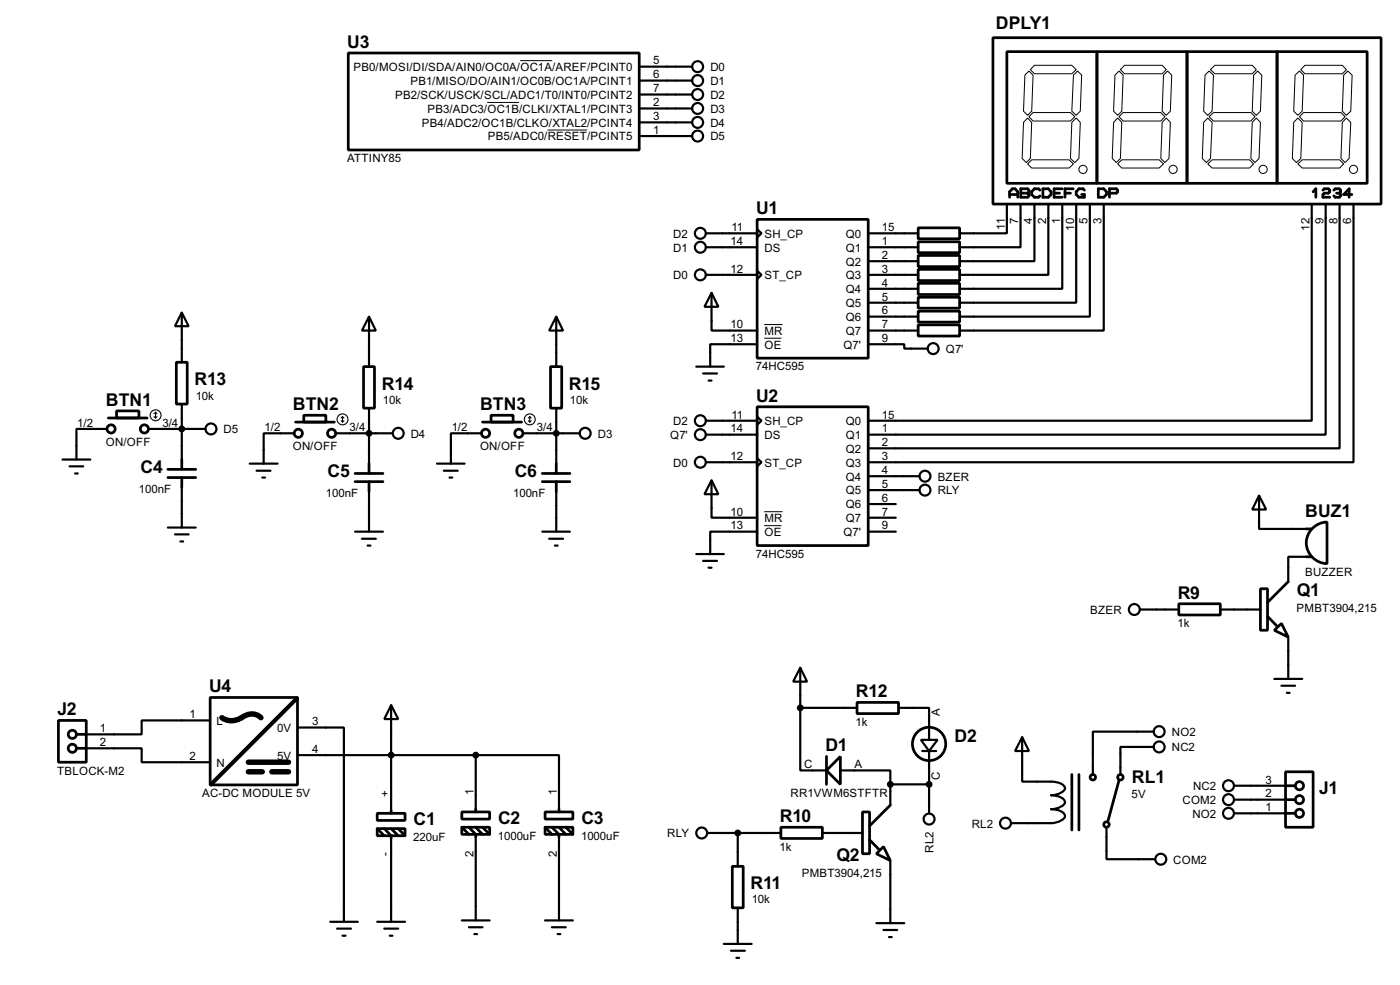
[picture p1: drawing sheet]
<svg xmlns="http://www.w3.org/2000/svg" width="256mm" height="180mm" viewBox="0 0 256 180" stroke-linecap="round" stroke-linejoin="round" font-family="sans-serif">
<g fill="none" stroke="#000" stroke-width=".4">
<path d="M117.1 19.9h9.7M117.1 17.3h9.7M117.1 14.8h9.7M117.1 12.2h9.7M117.1 24.9h9.7M117.1 22.4h9.7M184.5 37.4v5.3h-8.7M187 37.4v7.9h-11.2M189.5 37.4v10.4h-13.7M192.1 37.4v12.9h-16.3M194.6 37.4v15.5h-18.8M197.2 37.4v18h-21.4"/>
<path d="M199.7 37.4v20.6h-23.9M202.2 37.4v23.1h-26.4M240.3 37.4v39.6h-81.2M242.9 37.4v42.2h-83.8M245.4 37.4v44.7h-86.3M248 37.4v47.2h-88.9M33.3 57.2l1.3 2.5h-2.5zM33.3 57.2v9.1M67.6 58l1.3 2.5h-2.6zM67.6 58v9.1M101.9 58l1.3 2.5h-2.6zM101.9 58v9.1"/>
<path d="M129.3 42.7h9.4M129.3 45.3h9.4M129.3 50.3h9.4M130.4 53.6l1.2 2.6h-2.5zM130.4 53.6v6.9h8.3M138.7 42l.8 .7-.8 .8zM138.7 49.6l.8 .7-.8 .8zM159.1 42.7h9.1M159.1 45.3h9.1M159.1 47.8h9.1M159.1 50.3h9.1M159.1 52.9h9.1"/>
<path d="M159.1 55.4h9.1M159.1 58h9.1M19.6 78.5h-5.6v5.6M27.2 78.5h10.4M33.3 74v10.1M53.9 79.3h-5.6v5.6M61.5 79.3h10.4M67.6 74.7v10.2M88.2 79.3h-5.6v5.6M95.8 79.3h10.4M101.9 74.7v10.2M127.6 67.1h5"/>
<path d="M128.8 68.4h2.6M129.3 77h9.4M129.3 79.6h9.4M129.8 69.7h.6M138.7 76.3l.8 .7-.8 .8zM138.7 63h-8.6v4.1M159.1 63h6.6v.8h4.3M159.1 60.5h9.1M11.5 84.1h5.1M12.8 85.4h2.5M13.8 86.7h.5M30.8 96.6h5.1"/>
<path d="M32.1 97.8h2.5M33.1 99.1h.5M33.3 89.2v7.4M45.8 84.9h5.1M47 86.2h2.6M48.1 87.4h.5M65.1 97.3h5.1M66.3 98.6h2.6M67.4 99.9h.5M67.6 90v7.3M80.1 84.9h5M81.3 86.2h2.6"/>
<path d="M82.4 87.4h.5M99.4 97.3h5M100.6 98.6h2.6M101.7 99.9h.5M101.9 90v7.3M129.3 84.6h9.4M130.4 87.9l1.2 2.6h-2.5zM130.4 87.9v6.9h8.3M138.7 83.9l.8 .7-.8 .8zM138.7 97.3h-8.6v4.1M159.1 87.2h9.4M159.1 89.7h9.4"/>
<path d="M159.1 92.3h5M159.1 94.8h5M159.1 97.3h5M230.7 90.7l1.3 2.6h-2.6zM230.7 90.7v6.1h8.6M127.6 101.4h5M128.8 102.7h2.6M129.8 103.9h.6M208.8 111.6h7.2M223.6 111.6h7.3M236 116.6v7.7M239.3 101.9h-3.3v4.6"/>
<path d="M15.8 137h10.2v2.5h12.4M38.4 131.9h-12.4v2.5h-10.2M54.7 133.2h8.3v35.5M54.7 138.2h32.5M71.7 129.1l1.3 2.5h-2.6zM71.7 129.1v19.3M87.2 138.2h15.2v9.9M87.2 138.2v9.9M146.6 122.2l1.3 2.6h-2.6zM146.6 129.6v11.4h4.8M146.6 122.2v7.4M146.6 129.6h10.4"/>
<path d="M164.6 129.6h5.6v5.8M168.7 135.4h3.1l-1.6 2.1zM169 137.5h2.5M170.2 137.5v11.4M187.3 134.9l1.2 2.6h-2.5zM187.3 134.9v8.2h2.7a8.7 8.7 0 0 1 4.3 .3 .87 .87 0 0 1 .7 1.2 3.2 3.2 0 0 1-2.4 1 2.33 2.33 0 0 1 2.5 1.3 2.68 2.68 0 0 1-2.5 1.2 3.1 3.1 0 0 1 2.4 .9 .88 .88 0 0 1-.7 1.2l-1.1 .4-.6 .1h-7.4M211.4 133.9h-11.2v7.9M211.4 136.7h-6.1v5.1M233.5 124.3h5.1M234.8 125.5h2.5M235.8 126.8h.5M71.7 153.5v15.2"/>
<path d="M87.2 153.2v15.3M102.4 153.2v15.3M129.6 152.5h13.5M135.2 152.5v6.1M150.7 152.5h7.3M154 141h9.1v2.6M163.1 143.6v3.8M163.1 157.5v11.5M163.1 143.6h7.1M202.7 151.4v5.9h8.9M226.1 148.9h9.4M226.1 146.4h9.4"/>
<path d="M226.1 143.8h9.4M60.5 168.7h5.1M61.8 170h2.5M62.8 171.3h.5M69.1 168.7h5.1M70.4 170h2.6M71.4 171.3h.5M84.6 168.5h5.1M85.9 169.7h2.5M86.9 171h.5M99.9 168.5h5.1M101.1 169.7h2.6"/>
<path d="M102.2 171h.5M132.6 172.8h5.1M133.9 174h2.6M134.9 175.3h.5M135.2 166.2v6.6M160.6 169h5.1M161.9 170.2h2.5M162.9 171.5h.5"/>
<circle cx="127.8" cy="12.2" r="1"/>
<circle cx="127.8" cy="19.9" r="1"/>
<circle cx="127.8" cy="14.8" r="1"/>
<circle cx="127.8" cy="17.3" r="1"/>
<circle cx="127.8" cy="22.4" r="1"/>
<circle cx="127.8" cy="24.9" r="1"/>
<circle cx="128.3" cy="45.3" r="1"/>
<circle cx="128.3" cy="42.7" r="1"/>
<circle cx="128.3" cy="50.3" r="1"/>
<circle cx="38.6" cy="78.5" r="1"/>
<circle cx="72.9" cy="79.3" r="1"/>
<circle cx="107.2" cy="79.3" r="1"/>
<circle cx="128.3" cy="77" r="1"/>
<circle cx="128.3" cy="79.6" r="1"/>
<circle cx="170.9" cy="63.8" r="1"/>
<circle cx="128.3" cy="84.6" r="1"/>
<circle cx="169.4" cy="87.2" r="1"/>
<circle cx="169.4" cy="89.7" r="1"/>
<circle cx="207.8" cy="111.6" r="1"/>
<circle cx="212.3" cy="136.7" r="1"/>
<circle cx="212.3" cy="133.9" r="1"/>
<circle cx="128.5" cy="152.5" r="1"/>
<circle cx="170.2" cy="149.9" r="1"/>
<circle cx="184.2" cy="150.7" r="1"/>
<circle cx="212.6" cy="157.3" r="1"/>
<circle cx="225" cy="148.9" r="1"/>
<circle cx="225" cy="143.8" r="1"/>
<circle cx="225" cy="146.4" r="1"/>
</g>
<g fill="none" stroke="#000" stroke-width=".5">
<path d="M63.8 9.7h53.3v17.8h-53.3zM181.9 6.9h71.1v30.5h-71.1zM184.5 9.5h16.5v24.1h-16.5zM201 9.5h16.5v24.1h-16.5zM217.5 9.5h16.5v24.1h-16.5zM234 9.5h16.5v24.1h-16.5zM185 36.1v-1l.5-.5h.5l.5 .5v1M185 35.6h1.5M187 34.6h1.3l.2 .2v.3l-.2 .3 .2 .2v.3l-.2 .2h-1.3zM187 35.4h1.3M190.5 34.8l-.2-.2h-.8l-.5 .5v.5l.5 .5h.8l.2-.2M191.1 34.6h1l.5 .5v.5l-.5 .5h-1z"/>
<path d="M193.1 35.4h1M194.6 34.6h-1.5v1.5h1.5M195.1 35.4h1M196.6 34.6h-1.5v1.5M198.7 34.8l-.3-.2h-.7l-.5 .5v.5l.5 .5h1v-.5h-.5M201.2 34.6h1l.5 .5v.5l-.5 .5h-1zM203.3 35.4h1.2l.3-.3v-.3l-.3-.2h-1.2v1.5M240.6 35.1l.5-.5v1.5M242.4 34.8l.2-.2h.8l.2 .2v.3l-.2 .3h-.8l-.2 .2v.5h1.2M244.4 34.8l.2-.2h.8l.2 .2v.3l-.2 .3M244.9 35.4h.5M245.4 35.4l.2 .2v.3l-.2 .2h-.8l-.2-.2"/>
<path d="M247.7 35.6h-1.5l1-1v1.5M138.7 40.2h20.4v25.4h-20.4zM168.2 41.7h7.6v2h-7.6zM168.2 44.3h7.6v2h-7.6zM168.2 46.8h7.6v2h-7.6zM168.2 49.3h7.6v2.1h-7.6zM168.2 51.9h7.6v2h-7.6zM168.2 54.4h7.6v2h-7.6zM168.2 57h7.6v2h-7.6zM168.2 59.5h7.6v2h-7.6zM19.9 76.5h7.1M21.4 75.2h4.1v1.3h-4.1z"/>
<path d="M32.3 66.3h2v7.7h-2zM54.2 77.3h7.1M55.7 76h4v1.3h-4zM66.6 67.1h2v7.6h-2zM88.4 77.3h7.2M90 76h4v1.3h-4zM100.9 67.1h2v7.6h-2zM138.7 74.5h20.4v25.4h-20.4zM30.8 85.9h5.1M30.8 87.4h5.1M33.3 84.1v1.8M33.3 87.4v1.8"/>
<path d="M65.1 86.7h5.1M65.1 88.2h5.1M67.6 84.9v1.8M67.6 88.2v1.8M99.4 86.7h5M99.4 88.2h5M101.9 84.9v1.8M101.9 88.2v1.8M239.3 96.8h1M240.5 96.7a3.8 3.8 0 0 1 2.6-1.1v7.6a3.8 3.8 0 0 1-3.5-2.4 3.8 3.8 0 0 1 .9-4.1zM216 110.5h7.6v2.1h-7.6zM230.9 107.8h1.3v7.6h-1.3z"/>
<path d="M232.2 112.8l1.8 1.8M233.5 115.4l1.3-1.3 1.2 2.5zM236 106.5l-3.8 3.8M239.3 101.9h1M10.7 131.9h5.1v7.6h-5.1zM14 134.4h1.8M14 137h1.8M38.5 127.7h16v16h-16zM151.4 138.5v5.1M154 138.5v5.1l-2.6-2.6zM157 128.6h7.6v2h-7.6zM69.1 148.9h5.1v1.3h-5.1z"/>
<path d="M69.1 151.7h5.1v1.3h-5.1zM69.1 151.7l1.3 1.3M70.4 151.7l1.3 1.3v.5M71.7 148.4v.5M71.7 151.7l1.3 1.3M73 151.7l1.2 1.3M84.6 148.6h5.1v1.3h-5.1zM84.6 151.4h5.1v1.3h-5.1zM84.6 151.4l1.3 1.3M85.9 151.4l1.3 1.3v.5M87.2 148.1v.5M87.2 151.4l1.2 1.3"/>
<path d="M88.4 151.4l1.3 1.3M99.9 148.6h5.1v1.3h-5.1zM99.9 151.4h5.1v1.3h-5.1zM99.9 151.4l1.2 1.3M101.1 151.4l1.3 1.3v.5M102.4 148.1v.5M102.4 151.4l1.3 1.3M103.7 151.4l1.3 1.3M134.2 158.6h2v7.6h-2zM143.1 151.4h7.6v2.1h-7.6zM158 148.6h1.3v7.7h-1.3zM159.3 153.7l1.8 1.8"/>
<path d="M160.6 156.3l1.3-1.3 1.2 2.5zM163.1 147.4l-3.8 3.8M196.4 141.8v10.1M197.7 141.8v10.1M205 142.8l-2 7.4M235.5 141.3h5.1v10.1h-5.1zM235.5 148.9h1.8M235.5 146.4h1.8M235.5 143.8h1.8"/>
<circle cx="20.3" cy="78.5" r=".75"/>
<circle cx="26.4" cy="78.5" r=".75"/>
<circle cx="54.6" cy="79.3" r=".75"/>
<circle cx="60.7" cy="79.3" r=".75"/>
<circle cx="88.9" cy="79.3" r=".75"/>
<circle cx="95" cy="79.3" r=".75"/>
<circle cx="13.2" cy="134.4" r=".75"/>
<circle cx="13.2" cy="137" r=".75"/>
<circle cx="170.2" cy="136.2" r="3.1"/>
<circle cx="200.2" cy="142.3" r=".5"/>
<circle cx="202.7" cy="150.9" r=".5"/>
<circle cx="205.2" cy="142.3" r=".5"/>
<circle cx="238" cy="143.8" r=".75"/>
<circle cx="238" cy="148.9" r=".75"/>
<circle cx="238" cy="146.4" r=".75"/>
</g>
<g fill="none" stroke="#000" stroke-width=".18">
<path d="M89.3 18.8h5.8M95.3 11.1h5.9M187.8 13.8l.7-.8 .8 .8-.3 6.6-.7 .7-.8-.7zM189.5 12h6.9l.8 .8-.8 .7h-6.9l-.7-.7zM196.7 13.8l.7-.8 .8 .8-.3 6.6-.7 .7-.8-.7zM205 13l.8 .8-.3 6.6-.7 .7-.8-.7 .3-6.6zM206 12h6.9l.8 .8-.8 .7h-6.9l-.7-.7zM213.2 13.8l.7-.8 .8 .8-.3 6.6-.7 .7-.8-.7zM220.8 13.8l.7-.8 .8 .8-.2 6.6-.8 .7-.8-.7zM221.8 12.8l.8-.8h6.8l.8 .8-.8 .7h-6.8zM229.7 13.8l.7-.8 .8 .8-.3 6.6-.7 .7-.8-.7zM237.3 13.8l.8-.8 .7 .8-.2 6.6-.8 .7-.8-.7z"/>
<path d="M239.1 12h6.8l.8 .8-.8 .7h-6.8l-.8-.7zM246.2 13.8l.7-.8 .8 .8-.2 6.6-.8 .7-.8-.7zM100.3 23.8h7.3M188.3 21.6l.7 .8-.2 6.6-.8 .8-.7-.8 .2-6.6zM189 29.3h6.9l.8 .7-.8 .8h-6.9l-.7-.8zM189.3 20.6h6.8l.8 .8-.8 .8h-6.8l-.8-.8zM196.4 22.4l.8-.8 .7 .8-.2 6.6-.8 .8-.8-.8zM204.8 30l.7-.7h6.9l.8 .7-.8 .8h-6.9zM204.8 21.6l.7 .8-.2 6.6-.8 .8-.7-.8 .2-6.6zM205 21.4l.8-.8h6.9l.7 .8-.7 .8h-6.9zM213.7 21.6l.7 .8-.2 6.6-.8 .8-.7-.8 .2-6.6zM221.3 30l.8-.7h6.8l.8 .7-.8 .8h-6.8z"/>
<path d="M221.3 21.6l.8 .8-.3 6.6-.8 .8-.7-.8 .2-6.6zM221.5 21.4l.8-.8h6.9l.7 .8-.7 .8h-6.9zM230.2 21.6l.7 .8-.2 6.6-.8 .8-.7-.8 .2-6.6zM237.8 30l.8-.7h6.8l.8 .7-.8 .8h-6.8zM237.8 21.6l.8 .8-.3 6.6-.8 .8-.7-.8 .2-6.6zM238.1 21.4l.7-.8h6.9l.7 .8-.7 .8h-6.9zM246.7 21.6l.8 .8-.3 6.6-.8 .8-.7-.8 .2-6.6zM140 59.4h3.4M140 61.9h3.2M140 93.7h3.4M140 96.2h3.2"/>
<circle cx="198.4" cy="31" r=".75"/>
<circle cx="214.9" cy="31" r=".75"/>
<circle cx="231.4" cy="31" r=".75"/>
<circle cx="247.9" cy="31" r=".75"/>
</g>
<g fill="#000" stroke="#000" stroke-width=".25">
<circle cx="33.3" cy="78.5" r=".5"/>
<circle cx="67.6" cy="79.3" r=".5"/>
<circle cx="101.9" cy="79.3" r=".5"/>
<circle cx="71.6" cy="138.2" r=".5"/>
<circle cx="87.1" cy="138.2" r=".5"/>
<circle cx="146.6" cy="129.6" r=".5"/>
<circle cx="135.1" cy="152.5" r=".5"/>
<circle cx="163.1" cy="143.6" r=".5"/>
<circle cx="170.2" cy="143.6" r=".5"/>
</g>
<path d="M40.7 131.4a4 4 0 0 0 4.5-.5 2.33 2.33 0 0 1 2.6 .5M45.5 139.5h7.4M45.5 141.3h2.6M49.8 141.3h3.1" fill="none" stroke="#000" stroke-width="1"/>
<path d="M54.4 127.8l-15.7 15.8" fill="none" stroke="#000" stroke-width=".75"/>
<g fill="none" stroke="#000" stroke-width=".2">
<path d="M28.2 76.3l.3 .2M28.5 75.5v1M28.5 75.5l-.3 .2M28.5 75.5l.3 .2M28.8 76.3l-.3 .2M62.5 77l.3 .3M62.8 76.3v1M62.8 76.3l-.3 .2M62.8 76.3l.2 .2M63 77l-.2 .3M96.8 77l.3 .3M97.1 76.3v1"/>
<path d="M97.1 76.3l-.3 .2M97.1 76.3l.2 .2M97.3 77l-.2 .3"/>
<circle cx="28.5" cy="76" r="1"/>
<circle cx="62.7" cy="76.8" r="1"/>
<circle cx="97" cy="76.8" r="1"/>
</g>
<g font-size="3.6">
<text x="182.5" y="5.3">DPLY1</text>
<text x="63.6" y="8.8">U3</text>
<text x="138.5" y="39.2">U1</text>
<text x="35.7" y="70.6">R13</text>
<text x="70" y="71.3">R14</text>
<text x="104.2" y="71.3">R15</text>
<text x="19.4" y="74.3">BTN1</text>
<text x="53.7" y="75">BTN2</text>
<text x="88" y="75">BTN3</text>
<text x="138.5" y="73.5">U2</text>
<text x="25.8" y="86.6">C4</text>
<text x="60" y="87.3">C5</text>
<text x="94.3" y="87.3">C6</text>
<text x="239.1" y="94.6">BUZ1</text>
<text x="215.8" y="109.6">R9</text>
<text x="237.6" y="109.2">Q1</text>
<text x="10.5" y="130.9">J2</text>
<text x="38.3" y="126.7">U4</text>
<text x="156.8" y="127.6">R12</text>
<text x="151.2" y="137.5">D1</text>
<text x="174.9" y="135.8">D2</text>
<text x="207.4" y="143.3">RL1</text>
<text x="241.7" y="145.4">J1</text>
<text x="75.8" y="151.1">C1</text>
<text x="91.3" y="150.8">C2</text>
<text x="106.5" y="150.8">C3</text>
<text x="142.9" y="150.5">R10</text>
<text x="153.3" y="157.7">Q2</text>
<text x="137.5" y="162.8">R11</text>
</g>
<g font-size="2.4">
<text x="119.7" y="11.8">5</text>
<text x="64.8" y="13">PB0/MOSI/DI/SDA/AIN0/OC0A/OC1A/AREF/PCINT0</text>
<text x="75.2" y="15.5">PB1/MISO/DO/AIN1/OC0B/OC1A/PCINT1</text>
<text x="119.7" y="16.9">7</text>
<text x="119.7" y="14.3">6</text>
<text x="130.1" y="13">D0</text>
<text x="130.1" y="15.5">D1</text>
<text x="72.4" y="18.1">PB2/SCK/USCK/SCL/ADC1/T0/INT0/PCINT2</text>
<text x="77.3" y="23.2">PB4/ADC2/OC1B/CLKO/XTAL2/PCINT4</text>
<text x="78.3" y="20.6">PB3/ADC3/OC1B/CLKI/XTAL1/PCINT3</text>
<text x="119.7" y="19.4">2</text>
<text x="119.7" y="22">3</text>
<text x="130.1" y="18.1">D2</text>
<text x="130.1" y="20.6">D3</text>
<text x="130.1" y="23.2">D4</text>
<text x="63.6" y="29.7">ATTINY85</text>
<text x="89.4" y="25.7">PB5/ADC0/RESET/PCINT5</text>
<text x="119.7" y="24.5">1</text>
<text x="130.1" y="25.7">D5</text>
<text x="186.6" y="41.1" transform="rotate(-90 186.6 41.1)">7</text>
<text x="189.1" y="41.1" transform="rotate(-90 189.1 41.1)">4</text>
<text x="191.7" y="41" transform="rotate(-90 191.7 41)">2</text>
<text x="194.2" y="41" transform="rotate(-90 194.2 41)">1</text>
<text x="199.3" y="41.1" transform="rotate(-90 199.3 41.1)">5</text>
<text x="201.8" y="41.1" transform="rotate(-90 201.8 41.1)">3</text>
<text x="242.5" y="41" transform="rotate(-90 242.5 41)">9</text>
<text x="245" y="41" transform="rotate(-90 245 41)">8</text>
<text x="247.6" y="41.1" transform="rotate(-90 247.6 41.1)">6</text>
<text x="123.3" y="43.5">D2</text>
<text x="123.3" y="46.1">D1</text>
<text x="133.9" y="44.8">14</text>
<text x="134" y="42.3">11</text>
<text x="140" y="43.5">SH_CP</text>
<text x="140" y="46.1">DS</text>
<text x="154.9" y="43.5">Q0</text>
<text x="154.9" y="46.1">Q1</text>
<text x="161.6" y="42.3">15</text>
<text x="161.6" y="44.8">1</text>
<text x="161.6" y="47.4">2</text>
<text x="184.1" y="42" transform="rotate(-90 184.1 42)">11</text>
<text x="196.8" y="42.2" transform="rotate(-90 196.8 42.2)">10</text>
<text x="239.9" y="42.2" transform="rotate(-90 239.9 42.2)">12</text>
<text x="123.3" y="51.1">D0</text>
<text x="133.9" y="49.9">12</text>
<text x="140" y="51.1">ST_CP</text>
<text x="154.9" y="48.6">Q2</text>
<text x="154.9" y="51.1">Q3</text>
<text x="154.9" y="53.6">Q4</text>
<text x="161.6" y="49.9">3</text>
<text x="161.6" y="52.5">4</text>
<text x="154.9" y="56.2">Q5</text>
<text x="154.9" y="58.8">Q6</text>
<text x="161.6" y="55">5</text>
<text x="161.6" y="57.5">6</text>
<text x="133.9" y="60.1">10</text>
<text x="133.9" y="62.6">13</text>
<text x="140" y="61.3">MR</text>
<text x="140" y="63.8">OE</text>
<text x="154.5" y="63.8">Q7'</text>
<text x="154.9" y="61.3">Q7</text>
<text x="161.6" y="60.1">7</text>
<text x="161.6" y="62.6">9</text>
<text x="173.3" y="64.6">Q7'</text>
<text x="138.5" y="67.8">74HC595</text>
<text x="35.9" y="73.2">10k</text>
<text x="70.2" y="73.9">10k</text>
<text x="104.4" y="73.9">10k</text>
<text x="123.3" y="77.8">D2</text>
<text x="134" y="76.6">11</text>
<text x="140" y="77.8">SH_CP</text>
<text x="154.9" y="77.8">Q0</text>
<text x="161.6" y="76.6">15</text>
<text x="14.2" y="78.1">1/2</text>
<text x="19.4" y="81.5">ON/OFF</text>
<text x="29.8" y="78.1">3/4</text>
<text x="40.9" y="79.3">D5</text>
<text x="48.5" y="78.9">1/2</text>
<text x="53.6" y="82.3">ON/OFF</text>
<text x="64.1" y="78.9">3/4</text>
<text x="75.2" y="80.1">D4</text>
<text x="82.8" y="78.9">1/2</text>
<text x="87.9" y="82.3">ON/OFF</text>
<text x="98.4" y="78.9">3/4</text>
<text x="109.5" y="80.1">D3</text>
<text x="122.8" y="80.4">Q7'</text>
<text x="133.9" y="79.2">14</text>
<text x="140" y="80.4">DS</text>
<text x="154.9" y="80.4">Q1</text>
<text x="154.9" y="82.9">Q2</text>
<text x="161.6" y="79.2">1</text>
<text x="161.6" y="81.7">2</text>
<text x="123.3" y="85.4">D0</text>
<text x="133.9" y="84.2">12</text>
<text x="140" y="85.4">ST_CP</text>
<text x="154.9" y="85.4">Q3</text>
<text x="154.9" y="88">Q4</text>
<text x="161.6" y="84.2">3</text>
<text x="161.6" y="86.8">4</text>
<text x="161.6" y="89.3">5</text>
<text x="171.8" y="88">BZER</text>
<text x="25.5" y="90.2">100nF</text>
<text x="59.7" y="91">100nF</text>
<text x="94" y="91">100nF</text>
<text x="133.9" y="94.4">10</text>
<text x="140" y="95.6">MR</text>
<text x="154.9" y="90.5">Q5</text>
<text x="154.9" y="93.1">Q6</text>
<text x="154.9" y="95.6">Q7</text>
<text x="161.6" y="91.9">6</text>
<text x="161.6" y="94.4">7</text>
<text x="171.8" y="90.5">RLY</text>
<text x="133.9" y="96.9">13</text>
<text x="140" y="98.1">OE</text>
<text x="154.5" y="98.1">Q7'</text>
<text x="161.6" y="96.9">9</text>
<text x="138.5" y="102.1">74HC595</text>
<text x="239.1" y="105.4">BUZZER</text>
<text x="199.7" y="112.4">BZER</text>
<text x="237.5" y="112">PMBT3904,215</text>
<text x="215.7" y="114.8">1k</text>
<text x="34.7" y="131.5">1</text>
<text x="172.2" y="131.1" transform="rotate(-90 172.2 131.1)">A</text>
<text x="18.3" y="134">1</text>
<text x="18.3" y="136.6">2</text>
<text x="39.7" y="132.7">L</text>
<text x="50.8" y="134">0V</text>
<text x="57.2" y="132.8">3</text>
<text x="57.2" y="137.8">4</text>
<text x="156.8" y="132.9">1k</text>
<text x="214.7" y="134.7">NO2</text>
<text x="214.7" y="137.5">NC2</text>
<text x="10.5" y="141.8">TBLOCK-M2</text>
<text x="34.7" y="139.1">2</text>
<text x="39.7" y="140.3">N</text>
<text x="50.8" y="139">5V</text>
<text x="147.3" y="140.6">C</text>
<text x="156.5" y="140.6">A</text>
<text x="172.2" y="142.8" transform="rotate(-90 172.2 142.8)">C</text>
<text x="231.8" y="143.4">3</text>
<text x="37" y="145.9">AC-DC MODULE 5V</text>
<text x="71.3" y="145.9" transform="rotate(-90 71.3 145.9)">+</text>
<text x="86.8" y="145.6" transform="rotate(-90 86.8 145.6)">1</text>
<text x="102" y="145.5" transform="rotate(-90 102 145.5)">1</text>
<text x="144.8" y="145.8">RR1VWM6STFTR</text>
<text x="207.3" y="146.1">5V</text>
<text x="216.6" y="147.2">COM2</text>
<text x="218.4" y="149.7">NO2</text>
<text x="218.6" y="144.6">NC2</text>
<text x="231.8" y="148.5">1</text>
<text x="231.8" y="146">2</text>
<text x="75.7" y="153.9">220uF</text>
<text x="91.2" y="153.7">1000uF</text>
<text x="106.5" y="153.7">1000uF</text>
<text x="122.2" y="153.3">RLY</text>
<text x="142.8" y="155.7">1k</text>
<text x="178" y="151.5">RL2</text>
<text x="71.3" y="156.7" transform="rotate(-90 71.3 156.7)">-</text>
<text x="86.8" y="156.9" transform="rotate(-90 86.8 156.9)">2</text>
<text x="102" y="156.9" transform="rotate(-90 102 156.9)">2</text>
<text x="146.9" y="160.6">PMBT3904,215</text>
<text x="171" y="156.1" transform="rotate(-90 171 156.1)">RL2</text>
<text x="214.9" y="158.1">COM2</text>
<text x="137.7" y="165.4">10k</text>
</g>
</svg>
